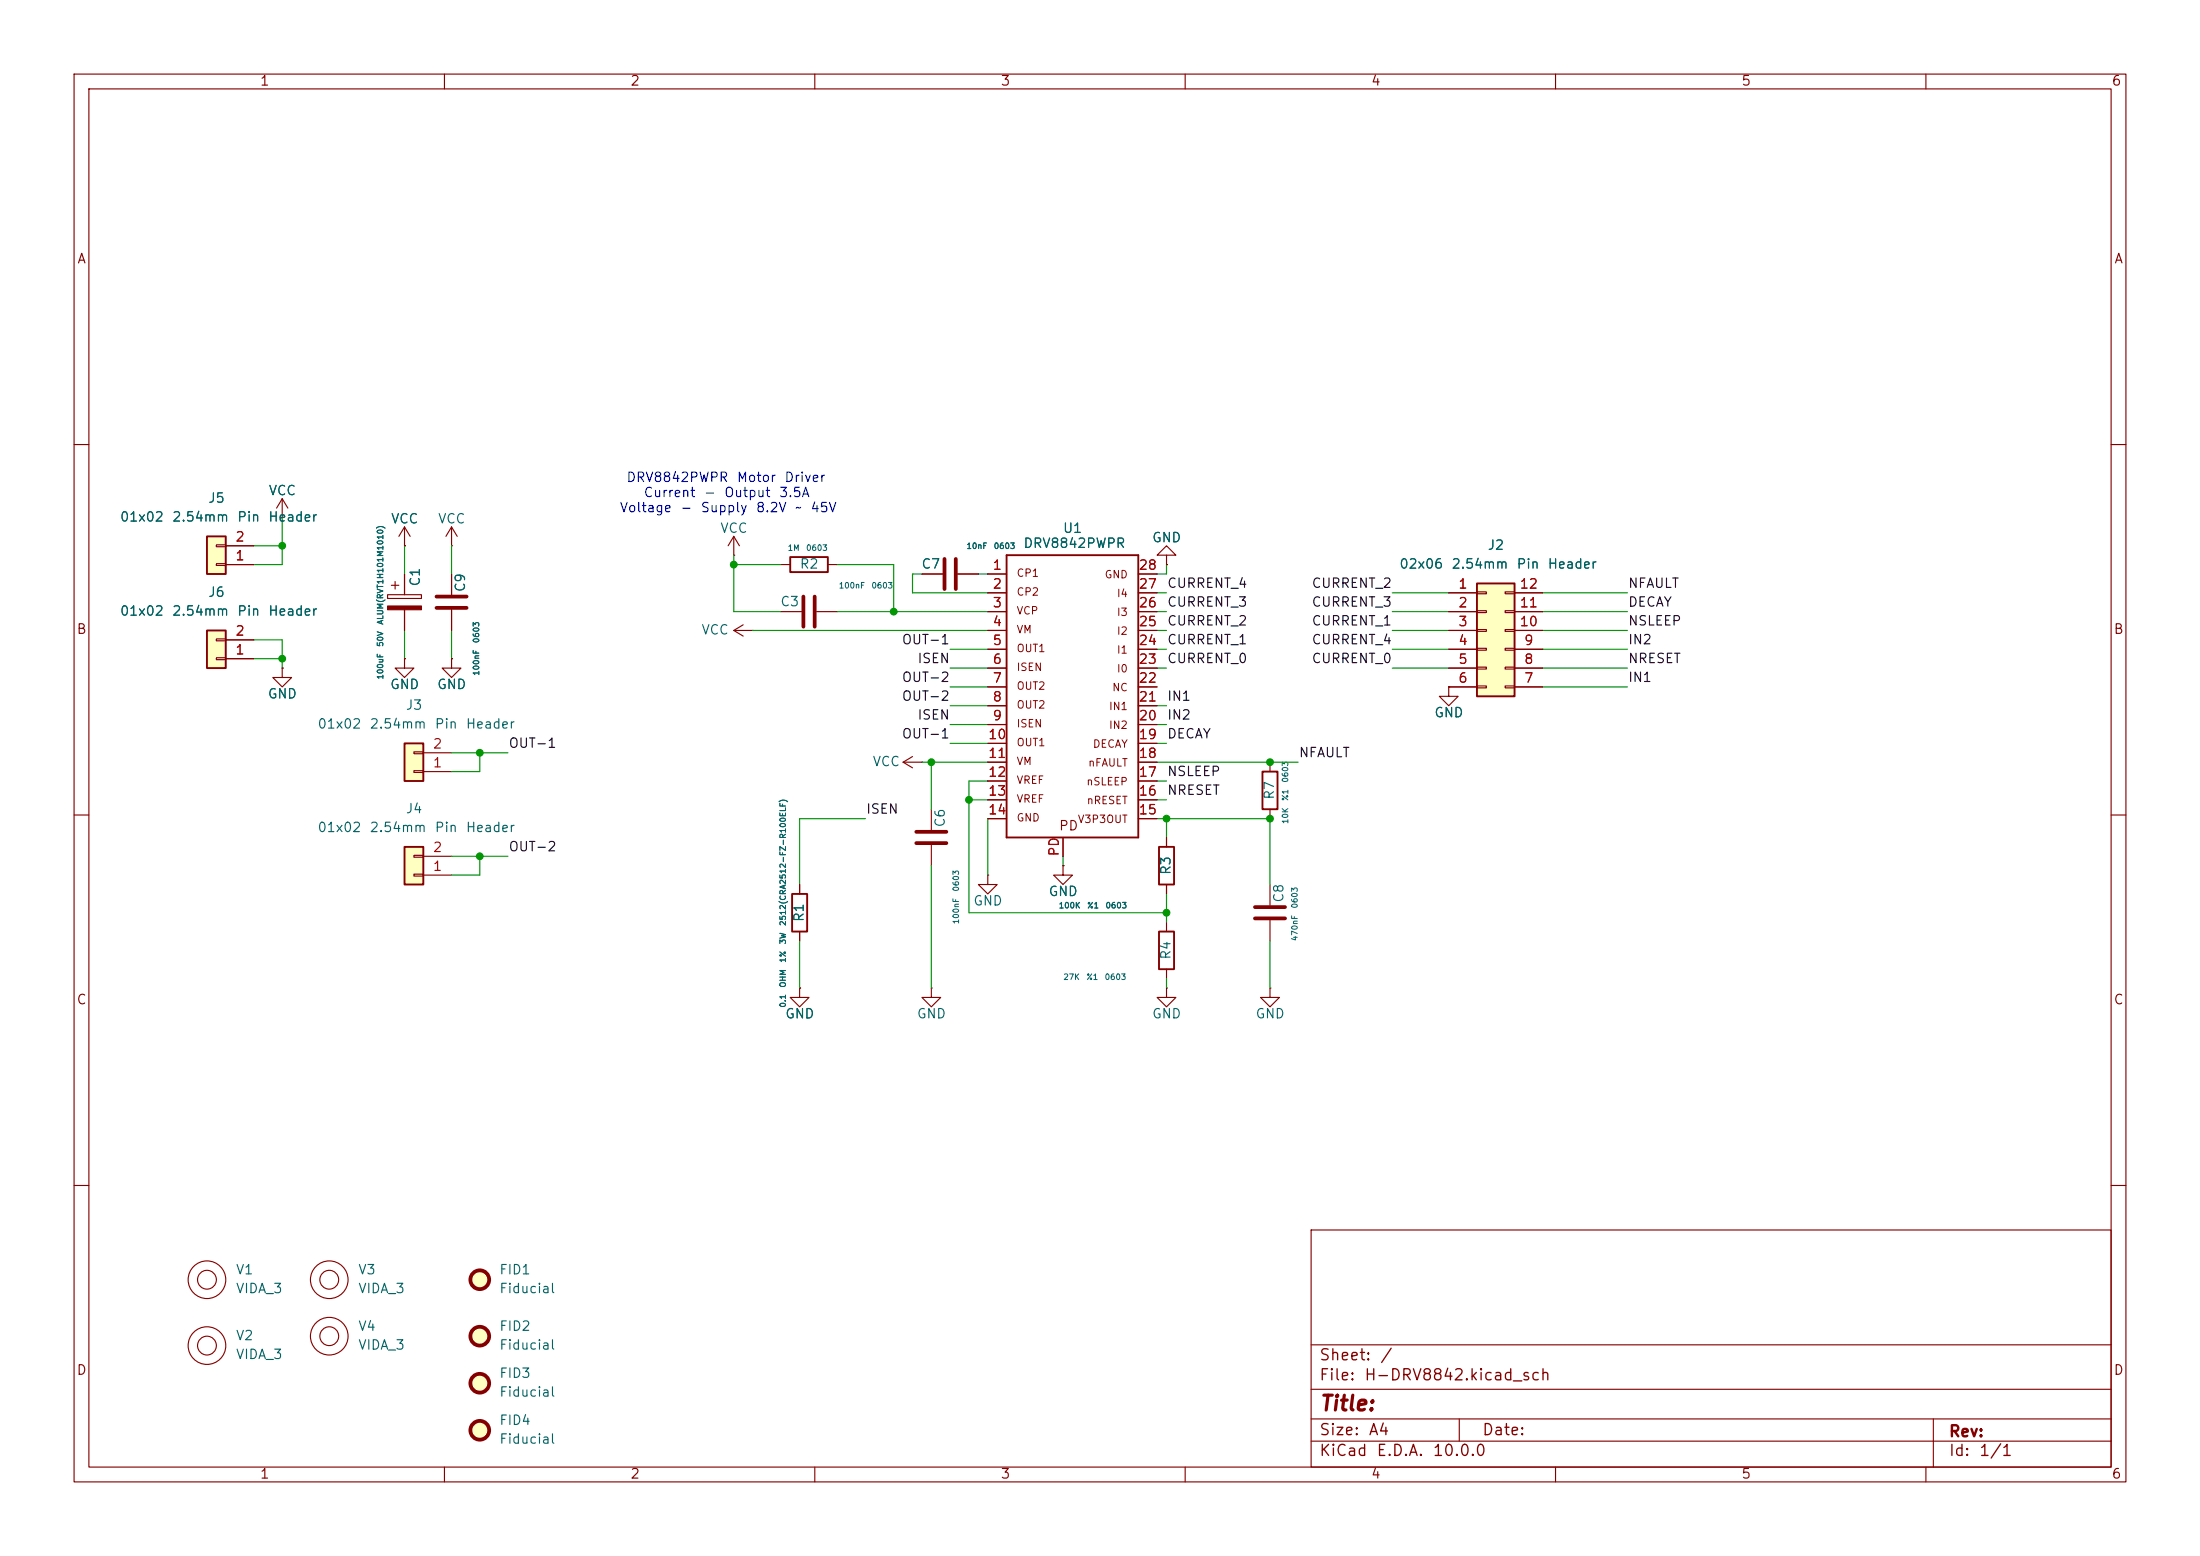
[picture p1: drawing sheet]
<svg xmlns="http://www.w3.org/2000/svg" width="297mm" height="210mm" viewBox="0 0 297 210" stroke-linecap="round" stroke-linejoin="round" font-family="sans-serif">
<g fill="none" stroke="#840000" stroke-width=".15">
<path d="M10 10h277v190h-277zM12 12h273v186h-273zM60 10v2M110 10v2M160 10v2M210 10v2M260 10v2M10 60h2M38.1 69.9h.1M38.1 67.3l-.8 1.3M38.1 67.3l.8 1.3M38.1 67.3v2.6"/>
<path d="M105.4 76.2h1.3M111.8 76.2h1.2M285 60h2M61 88.9v1.3h1.2l-1.2 1.2-1.3-1.2h1.3M61 88.9h.1M10 110h2M133.3 118.1v1.3h1.3l-1.3 1.3-1.2-1.3h1.2M133.3 118.1h.1M285 110h2M10 160h2M177 166h108v32h-108zM285 160h2"/>
<path d="M60 198v2M110 198v2M160 198v2M177 194.5h108M177 191.5h108M177 187.5h108M177 181.5h108M197 191.5v3M210 198v2M260 198v2M261 191.5v6.5"/>
<circle cx="27.9" cy="181.6" r="2.54"/>
<circle cx="27.9" cy="181.6" r="1.27"/>
</g>
<path d="M106.7 75.2h5.1v2h-5.1z" fill="none" stroke="#840000" stroke-width=".25"/>
<path d="M27.9 72.4h2.6v5.1h-2.6z" fill="#ffffc2"/>
<path d="M27.9 72.4h2.6v5.1h-2.6z" fill="none" stroke="#840000" stroke-width=".25"/>
<path d="M29.2 76.1h1.3v.2h-1.3zM29.2 73.5h1.3v.3h-1.3zM30.5 76.2h3.8M30.5 73.7h3.8" fill="none" stroke="#840000" stroke-width=".15"/>
<path d="M27.9 85.1h2.6v5.1h-2.6z" fill="#ffffc2"/>
<path d="M135.9 74.9h17.8v38.1h-17.8zM27.9 85.1h2.6v5.1h-2.6zM156.5 114.3h2v5.1h-2zM170.4 104.1h2.1v5.1h-2.1zM156.5 125.7h2v5.1h-2z" fill="none" stroke="#840000" stroke-width=".25"/>
<g fill="none" stroke="#840000" stroke-width=".15">
<path d="M52.8 79h1M53.3 78.5v1M54.6 73.7h.1M54.6 71.1v2.6M54.6 77.5v2.8M54.6 71.1l-.8 1.3M54.6 71.1l.8 1.3M61 73.7h.1M61 71.1v2.6M61 77.5v2.8M61 71.1l-.8 1.3M61 71.1l.7 1.3"/>
<path d="M99.1 74.9h.1M99.1 72.4l-.8 1.3M99.1 72.4l.7 1.3M99.1 72.4v2.5M124.5 77.5h2.8M129.3 77.5h2.8M133.3 77.5h2.6M153.7 77.5h2.5M157.5 74.9h1.2l-1.2-1.2-1.3 1.2h1.3v1.3M157.5 76.2h.1M29.2 88.8h1.3v.2h-1.3zM29.2 86.2h1.3v.3h-1.3z"/>
<path d="M30.5 88.9h3.8M30.5 86.4h3.8M52.3 80.3h4.6v.5h-4.6zM54.6 88.9v1.3h1.3l-1.3 1.2-1.3-1.2h1.3M54.6 88.9h.1M54.6 82.3v2.8M61 82.3v2.8M99.1 85.1l1.2 .8M99.1 85.1h2.5M100.3 84.3l-1.2 .8M101.6 85.1h.1M105.4 82.6h2.8"/>
<path d="M110.2 82.6h2.8M133.3 85.1h2.6M133.3 82.6h2.6M133.3 80h2.6M133.3 87.6h2.6M133.3 90.2h2.6M133.3 92.7h2.6M133.3 95.3h2.6M133.3 97.8h2.6M153.7 85.1h2.5M153.7 82.6h2.5M153.7 80h2.5"/>
<path d="M153.7 87.6h2.5M153.7 90.2h2.5M153.7 92.7h2.5M153.7 95.3h2.5M153.7 97.8h2.5M125.7 109.2v2.8M125.7 114v2.8M133.3 100.3h2.6M133.3 102.9h2.6M133.3 105.4h2.6M133.3 108h2.6M133.3 110.5h2.6"/>
<path d="M143.5 116.8v1.3h1.3l-1.3 1.3-1.3-1.3h1.3M143.5 116.8h.1M143.5 113v2.6M153.7 100.3h2.5M153.7 102.9h2.5M153.7 105.4h2.5M153.7 108h2.5M153.7 110.5h2.5M157.5 113v1.3M157.5 119.4v1.3M171.4 102.9v1.2M171.4 109.2v1.3"/>
<path d="M171.4 119.4v2.8M157.5 133.4v1.2h1.2l-1.2 1.3-1.3-1.3h1.3M157.5 133.4h.1M157.5 124.5v1.2M157.5 130.8v1.3M171.4 133.4v1.2h1.3l-1.3 1.3-1.2-1.3h1.2M171.4 133.4h.1M171.4 124.2v2.8"/>
</g>
<path d="M52.3 81.8h4.6v.5h-4.6z" fill="#840000" stroke="#840000" stroke-width=".15"/>
<path d="M127.5 75.4v4.1M129 75.4v4.1M58.9 80.5h4.1M58.9 82h4.1M108.5 80.5v4.1M110 80.5v4.1M123.7 112.3h4.1M123.7 113.8h4.1M169.4 122.4h4.1M169.4 124h4.1" fill="none" stroke="#840000" stroke-width=".51"/>
<path d="M199.4 78.7h5.1v15.3h-5.1z" fill="#ffffc2"/>
<path d="M199.4 78.7h5.1v15.3h-5.1z" fill="none" stroke="#840000" stroke-width=".25"/>
<g fill="none" stroke="#840000" stroke-width=".15">
<path d="M199.4 79.9h1.3v.2h-1.3zM203.2 79.9h1.3v.2h-1.3zM195.6 80h3.8M195.6 82.6h3.8M195.6 85.1h3.8M195.6 87.6h3.8M195.6 90.2h3.8M195.6 92.7h3.8M199.4 82.4h1.3v.3h-1.3zM199.4 85h1.3v.2h-1.3zM199.4 87.5h1.3v.3h-1.3zM199.4 90h1.3v.3h-1.3z"/>
<path d="M199.4 92.6h1.3v.2h-1.3zM203.2 82.4h1.3v.3h-1.3zM203.2 85h1.3v.2h-1.3zM203.2 87.5h1.3v.3h-1.3zM203.2 90h1.3v.3h-1.3zM203.2 92.6h1.3v.2h-1.3zM204.5 80h3.8M204.5 82.6h3.8M204.5 85.1h3.8M204.5 87.6h3.8M204.5 90.2h3.8M204.5 92.7h3.8"/>
</g>
<path d="M54.6 114.3h2.5v5.1h-2.5z" fill="#ffffc2"/>
<path d="M54.6 114.3h2.5v5.1h-2.5zM106.9 120.7h2.1v5h-2.1z" fill="none" stroke="#840000" stroke-width=".25"/>
<g fill="none" stroke="#840000" stroke-width=".15">
<path d="M38.1 90.2v1.2h1.3l-1.3 1.3-1.3-1.3h1.3M38.1 90.2h.1M195.6 92.7v1.3h1.2l-1.2 1.3-1.3-1.3h1.3M195.6 92.7h.1M55.9 118h1.2v.2h-1.2zM55.9 115.4h1.2v.3h-1.2zM57.1 118.1h3.9M57.1 115.6h3.9M107.9 119.4v1.3M121.9 102.9l1.3 .7M121.9 102.9h2.6M123.2 102.1l-1.3 .8"/>
<path d="M124.5 102.9h.1M107.9 133.4v1.2h1.3l-1.3 1.3-1.2-1.3h1.2M107.9 133.4h.1M107.9 125.7v1.3M125.7 133.4v1.2h1.3l-1.3 1.3-1.2-1.3h1.2M125.7 133.4h.1"/>
<circle cx="27.9" cy="172.7" r="2.54"/>
<circle cx="27.9" cy="172.7" r="1.27"/>
</g>
<path d="M54.6 100.3h2.5v5.1h-2.5z" fill="#ffffc2"/>
<path d="M54.6 100.3h2.5v5.1h-2.5z" fill="none" stroke="#840000" stroke-width=".25"/>
<g fill="none" stroke="#840000" stroke-width=".15">
<path d="M30.5 76.2h3.8M30.5 73.7h3.8M38.1 69.9h.1M54.6 73.7h.1M54.6 77.5v2.8M61 77.5v2.8M124.5 77.5h2.8M129.3 77.5h2.8M133.3 77.5h2.6M153.7 77.5h2.5M157.5 76.2h.1M30.5 88.9h3.8"/>
<path d="M30.5 86.4h3.8M38.1 90.2h.1M54.6 88.9h.1M54.6 82.3v2.8M61 88.9h.1M61 82.3v2.8M133.3 80h2.6M133.3 82.6h2.6M133.3 85.1h2.6M133.3 87.6h2.6M133.3 90.2h2.6M133.3 92.7h2.6"/>
<path d="M133.3 95.3h2.6M133.3 97.8h2.6M153.7 80h2.5M153.7 82.6h2.5M153.7 85.1h2.5M153.7 87.6h2.5M153.7 90.2h2.5M153.7 92.7h2.5M153.7 95.3h2.5M153.7 97.8h2.5M195.6 92.7h.1M195.6 80h3.8"/>
<path d="M195.6 82.6h3.8M195.6 85.1h3.8M195.6 87.6h3.8M195.6 90.2h3.8M195.6 92.7h3.8M204.5 80h3.8M204.5 82.6h3.8M204.5 85.1h3.8M204.5 87.6h3.8M204.5 90.2h3.8M204.5 92.7h3.8M55.9 104h1.2v.3h-1.2z"/>
<path d="M55.9 101.5h1.2v.2h-1.2zM57.1 104.1h3.9M57.1 101.6h3.9M107.9 119.4v1.3M133.3 100.3h2.6M133.3 102.9h2.6M133.3 105.4h2.6M133.3 108h2.6M133.3 110.5h2.6M143.5 116.8h.1M143.5 113v2.6M153.7 100.3h2.5"/>
<path d="M153.7 102.9h2.5M153.7 105.4h2.5M153.7 108h2.5M153.7 110.5h2.5M157.5 113v1.3M157.5 119.4v1.3M107.9 133.4h.1M107.9 125.7v1.3"/>
<circle cx="44.4" cy="172.7" r="2.54"/>
<circle cx="44.4" cy="172.7" r="1.27"/>
<circle cx="44.4" cy="180.3" r="2.54"/>
<circle cx="44.4" cy="180.3" r="1.27"/>
</g>
<g fill="#ffffc2" stroke="#ffffc2" stroke-width=".14">
<circle cx="64.8" cy="172.7" r="1.27"/>
<circle cx="64.8" cy="180.3" r="1.27"/>
<circle cx="64.8" cy="186.7" r="1.27"/>
<circle cx="64.8" cy="193" r="1.27"/>
</g>
<g fill="none" stroke="#840000" stroke-width=".51">
<circle cx="64.8" cy="172.7" r="1.27"/>
<circle cx="64.8" cy="186.7" r="1.27"/>
<circle cx="64.8" cy="193" r="1.27"/>
<circle cx="64.8" cy="180.3" r="1.27"/>
</g>
<g fill="none" stroke="#009600" stroke-width=".15">
<path d="M34.3 73.7h3.8M38.1 69.9v6.3h-3.8M54.6 73.7v3.8M61 73.7v3.8M99.1 74.9v7.7h6.3M99.1 76.2h6.3M113 76.2h7.6v6.4M124.5 77.5h-1.3v2.5h10.1M132.1 77.5h1.2M157.5 76.2v1.3h-1.3M34.3 86.4h3.8v3.8M34.3 88.9h3.8"/>
<path d="M54.6 85.1v3.8M61 85.1v3.8M101.6 85.1h31.7M113 82.6h20.3M128.3 90.2h5M128.3 87.6h5M128.3 97.8h5M128.3 92.7h5M128.3 95.3h5M156.2 82.6h1.3M156.2 90.2h1.3M156.2 87.6h1.3"/>
<path d="M156.2 97.8h1.3M156.2 80h1.3M156.2 85.1h1.3M156.2 95.3h1.3M188 82.6h7.6M188 90.2h7.6M188 87.6h7.6M188 80h7.6M188 85.1h7.6M208.3 82.6h11.4M208.3 90.2h11.4M208.3 87.6h11.4"/>
<path d="M208.3 80h11.4M208.3 92.7h11.4M208.3 85.1h11.4M61 101.6h7.6M61 115.6h7.6M64.8 101.6v2.5h-3.8M64.8 115.6v2.5h-3.8M116.8 110.5h-8.9v8.9M124.5 102.9h8.8M125.7 102.9v6.3M125.7 116.8v16.6M128.3 100.3h5"/>
<path d="M130.8 108h2.5M133.3 110.5v7.6M133.3 105.4h-2.5v17.8h26.7M143.5 115.6v1.2M156.2 102.9h19.1M156.2 105.4h1.3M156.2 110.5h15.2v8.9M156.2 100.3h1.3M156.2 108h1.3M157.5 110.5v2.5M107.9 127v6.4M157.5 120.7v3.8"/>
<path d="M157.5 132.1v1.3M171.4 127v6.4"/>
</g>
<g fill="#009600" stroke="#009600" stroke-width=".14">
<circle cx="38.1" cy="88.9" r=".46"/>
<circle cx="64.8" cy="115.6" r=".46"/>
<circle cx="38.1" cy="73.7" r=".46"/>
<circle cx="171.4" cy="110.5" r=".46"/>
<circle cx="157.5" cy="123.2" r=".46"/>
<circle cx="157.5" cy="110.5" r=".46"/>
<circle cx="171.4" cy="102.9" r=".46"/>
<circle cx="99.1" cy="76.2" r=".46"/>
<circle cx="120.6" cy="82.6" r=".46"/>
<circle cx="64.8" cy="101.6" r=".46"/>
<circle cx="130.8" cy="108" r=".46"/>
<circle cx="125.7" cy="102.9" r=".46"/>
</g>
<text font-size="2" fill="#840000" x="178" y="190.9">Title:</text>
<g font-size="1.5" fill="#840000">
<text x="178" y="184">Sheet:</text>
<text x="186.2" y="184">/</text>
<text x="178" y="186.7">File:</text>
<text x="184.1" y="186.7">H-DRV8842.kicad_sch</text>
<text x="178" y="196.9">KiCad</text>
<text x="178" y="194.1">Size:</text>
<text x="184.7" y="194.1">A4</text>
<text x="185.7" y="196.9">E.D.A.</text>
<text x="193.3" y="196.9">10.0.0</text>
<text x="200" y="194.1">Date:</text>
<text x="263" y="194.3">Rev:</text>
<text x="263" y="196.9">Id:</text>
<text x="267.1" y="196.9">1/1</text>
</g>
<g font-size="1.3" fill="#840000">
<text x="35" y="11.9">1</text>
<text x="85" y="11.9">2</text>
<text x="135" y="11.9">3</text>
<text x="185" y="11.9">4</text>
<text x="235" y="11.9">5</text>
<text x="285" y="11.9">6</text>
<text x="10.3" y="35.9">A</text>
<text x="285.3" y="35.9">A</text>
<text x="10.3" y="85.9">B</text>
<text x="285.3" y="85.9">B</text>
<text x="142.9" y="112.4">PD</text>
<text x="10.3" y="135.9">C</text>
<text x="285.3" y="135.9">C</text>
<text x="10.3" y="185.9">D</text>
<text x="285.3" y="185.9">D</text>
<text x="35" y="199.9">1</text>
<text x="85" y="199.9">2</text>
<text x="135" y="199.9">3</text>
<text x="185" y="199.9">4</text>
<text x="235" y="199.9">5</text>
<text x="285" y="199.9">6</text>
</g>
<g font-size="1.3" fill="#0000c2">
<text x="84.5" y="65.4">DRV8842PWPR</text>
<text x="99.4" y="65.4">Motor</text>
<text x="105.8" y="65.4">Driver</text>
<text x="83.6" y="69.5">Voltage</text>
<text x="86.8" y="67.4">Current</text>
<text x="91.8" y="69.5">-</text>
<text x="94.5" y="69.5">Supply</text>
<text x="94.9" y="67.4">-</text>
<text x="97.7" y="67.4">Output</text>
<text x="102" y="69.5">8.2V</text>
<text x="105.1" y="67.4">3.5A</text>
<text x="107.2" y="69.5">~</text>
<text x="109.3" y="69.5">45V</text>
</g>
<g font-size="1.3" fill="#006464">
<text x="16.1" y="70.7">01x02</text>
<text x="23.1" y="70.7">2.54mm</text>
<text x="28" y="68.2">J5</text>
<text x="31.9" y="70.7">Pin</text>
<text x="36.1" y="70.7">Header</text>
<text x="36.2" y="67.2">VCC</text>
<text x="52.7" y="71">VCC</text>
<text x="59" y="71">VCC</text>
<text x="97.1" y="72.2">VCC</text>
<text x="107.9" y="77.1">R2</text>
<text x="124.3" y="77.1">C7</text>
<text x="138.1" y="74.3">DRV8842PWPR</text>
<text x="143.4" y="72.2">U1</text>
<text x="155.4" y="73.5">GND</text>
<text x="188.8" y="77.1">02x06</text>
<text x="195.9" y="77.1">2.54mm</text>
<text x="200.7" y="74.5">J2</text>
<text x="204.7" y="77.1">Pin</text>
<text x="208.8" y="77.1">Header</text>
<text x="16.1" y="83.4">01x02</text>
<text x="23.1" y="83.4">2.54mm</text>
<text x="28" y="80.9">J6</text>
<text x="31.9" y="83.4">Pin</text>
<text x="36.1" y="83.4">Header</text>
<text x="57" y="79.2" transform="rotate(-90 57 79.2)">C1</text>
<text x="63.1" y="80" transform="rotate(-90 63.1 80)">C9</text>
<text x="105.3" y="82.1">C3</text>
<text x="94.6" y="86">VCC</text>
<text x="36.1" y="94.6">GND</text>
<text x="52.6" y="93.3">GND</text>
<text x="58.9" y="93.3">GND</text>
<text x="42.8" y="98.7">01x02</text>
<text x="49.8" y="98.7">2.54mm</text>
<text x="54.7" y="96.1">J3</text>
<text x="58.6" y="98.7">Pin</text>
<text x="62.8" y="98.7">Header</text>
<text x="193.5" y="97.1">GND</text>
<text x="117.7" y="103.7">VCC</text>
<text x="42.8" y="112.6">01x02</text>
<text x="49.8" y="112.6">2.54mm</text>
<text x="54.7" y="110.1">J4</text>
<text x="58.6" y="112.6">Pin</text>
<text x="62.8" y="112.6">Header</text>
<text x="127.9" y="111.8" transform="rotate(-90 127.9 111.8)">C6</text>
<text x="172.3" y="108" transform="rotate(-90 172.3 108)">R7</text>
<text x="158.3" y="118.2" transform="rotate(-90 158.3 118.2)">R3</text>
<text x="108.8" y="124.5" transform="rotate(-90 108.8 124.5)">R1</text>
<text x="131.3" y="122.5">GND</text>
<text x="141.5" y="121.3">GND</text>
<text x="173.6" y="121.9" transform="rotate(-90 173.6 121.9)">C8</text>
<text x="158.3" y="129.6" transform="rotate(-90 158.3 129.6)">R4</text>
<text x="105.9" y="137.8">GND</text>
<text x="123.7" y="137.8">GND</text>
<text x="155.4" y="137.8">GND</text>
<text x="169.4" y="137.8">GND</text>
<text x="31.8" y="172.3">V1</text>
<text x="48.3" y="172.3">V3</text>
<text x="67.3" y="172.3">FID1</text>
<text x="31.8" y="174.9">VIDA_3</text>
<text x="48.3" y="179.9">V4</text>
<text x="48.3" y="174.9">VIDA_3</text>
<text x="67.3" y="179.9">FID2</text>
<text x="67.3" y="174.9">Fiducial</text>
<text x="31.8" y="181.2">V2</text>
<text x="31.8" y="183.7">VIDA_3</text>
<text x="48.3" y="182.5">VIDA_3</text>
<text x="67.3" y="182.5">Fiducial</text>
<text x="67.3" y="186.3">FID3</text>
<text x="67.3" y="188.8">Fiducial</text>
<text x="67.3" y="192.6">FID4</text>
<text x="67.3" y="195.2">Fiducial</text>
</g>
<g font-size="1.3" fill="#a90000">
<text x="31.7" y="75.9">1</text>
<text x="31.7" y="73.4">2</text>
<text x="133.9" y="77.2">1</text>
<text x="153.6" y="77.2">28</text>
<text x="133.9" y="79.8">2</text>
<text x="133.9" y="82.3">3</text>
<text x="153.6" y="82.3">26</text>
<text x="153.6" y="79.8">27</text>
<text x="196.8" y="79.8">1</text>
<text x="196.8" y="82.3">2</text>
<text x="205.1" y="82.3">11</text>
<text x="205.1" y="79.8">12</text>
<text x="31.7" y="88.6">1</text>
<text x="31.7" y="86.1">2</text>
<text x="133.9" y="84.8">4</text>
<text x="133.9" y="87.4">5</text>
<text x="133.9" y="89.9">6</text>
<text x="153.6" y="89.9">23</text>
<text x="153.6" y="87.4">24</text>
<text x="153.6" y="84.8">25</text>
<text x="196.8" y="84.8">3</text>
<text x="196.8" y="87.4">4</text>
<text x="196.8" y="89.9">5</text>
<text x="205.1" y="84.8">10</text>
<text x="205.7" y="89.9">8</text>
<text x="205.7" y="87.4">9</text>
<text x="133.9" y="92.5">7</text>
<text x="133.9" y="95">8</text>
<text x="153.6" y="95">21</text>
<text x="153.6" y="92.5">22</text>
<text x="196.8" y="92.5">6</text>
<text x="205.7" y="92.5">7</text>
<text x="58.3" y="101.3">2</text>
<text x="133.3" y="100.1">10</text>
<text x="133.9" y="97.5">9</text>
<text x="153.6" y="100.1">19</text>
<text x="153.6" y="97.5">20</text>
<text x="58.3" y="103.9">1</text>
<text x="133.3" y="102.6">11</text>
<text x="133.3" y="105.2">12</text>
<text x="133.3" y="107.7">13</text>
<text x="153.6" y="107.7">16</text>
<text x="153.6" y="105.2">17</text>
<text x="153.6" y="102.6">18</text>
<text x="133.3" y="110.2">14</text>
<text x="153.6" y="110.2">15</text>
<text x="58.3" y="117.9">1</text>
<text x="58.3" y="115.3">2</text>
<text x="143.3" y="115.7" transform="rotate(-90 143.3 115.7)">PD</text>
</g>
<g font-size="1.3" fill="#0f0f0f">
<text x="157.5" y="82.2">CURRENT_3</text>
<text x="157.5" y="79.7">CURRENT_4</text>
<text x="177" y="79.7">CURRENT_2</text>
<text x="177" y="82.2">CURRENT_3</text>
<text x="219.7" y="82.2">DECAY</text>
<text x="219.7" y="79.7">NFAULT</text>
<text x="121.7" y="87.3">OUT-1</text>
<text x="123.8" y="89.8">ISEN</text>
<text x="157.5" y="87.3">CURRENT_1</text>
<text x="157.5" y="89.8">CURRENT_0</text>
<text x="157.5" y="84.7">CURRENT_2</text>
<text x="177" y="87.3">CURRENT_4</text>
<text x="177" y="84.7">CURRENT_1</text>
<text x="177" y="89.8">CURRENT_0</text>
<text x="219.7" y="89.8">NRESET</text>
<text x="219.7" y="87.3">IN2</text>
<text x="219.7" y="84.7">NSLEEP</text>
<text x="121.7" y="94.9">OUT-2</text>
<text x="121.7" y="92.4">OUT-2</text>
<text x="157.5" y="94.9">IN1</text>
<text x="219.7" y="92.4">IN1</text>
<text x="68.6" y="101.3">OUT-1</text>
<text x="121.7" y="100">OUT-1</text>
<text x="123.8" y="97.4">ISEN</text>
<text x="157.5" y="100">DECAY</text>
<text x="157.5" y="97.4">IN2</text>
<text x="157.5" y="107.6">NRESET</text>
<text x="157.5" y="105.1">NSLEEP</text>
<text x="175.3" y="102.5">NFAULT</text>
<text x="116.8" y="110.1">ISEN</text>
<text x="68.6" y="115.2">OUT-2</text>
</g>
<g font-size="1" fill="#840000">
<text x="137.2" y="78.1">CP1</text>
<text x="137.2" y="80.6">CP2</text>
<text x="137.2" y="83.2">VCP</text>
<text x="149" y="78.3">GND</text>
<text x="150.7" y="80.8">I4</text>
<text x="150.7" y="83.4">I3</text>
<text x="137.2" y="85.7">VM</text>
<text x="137.2" y="88.3">OUT1</text>
<text x="150.7" y="85.9">I2</text>
<text x="150.7" y="88.5">I1</text>
<text x="137.2" y="90.8">ISEN</text>
<text x="137.2" y="93.3">OUT2</text>
<text x="137.2" y="95.9">OUT2</text>
<text x="150.1" y="93.5">NC</text>
<text x="150.7" y="91">I0</text>
<text x="137.2" y="98.4">ISEN</text>
<text x="137.2" y="101">OUT1</text>
<text x="147.5" y="101.2">DECAY</text>
<text x="149.6" y="96.1">IN1</text>
<text x="149.6" y="98.6">IN2</text>
<text x="137.2" y="103.5">VM</text>
<text x="137.2" y="106">VREF</text>
<text x="146.6" y="106.2">nSLEEP</text>
<text x="146.8" y="103.7">nFAULT</text>
<text x="137.2" y="108.6">VREF</text>
<text x="137.2" y="111.1">GND</text>
<text x="145.4" y="111.3">V3P3OUT</text>
<text x="146.6" y="108.8">nRESET</text>
</g>
<g font-size=".8" fill="#006464">
<text x="106.3" y="74.5">1M</text>
<text x="108.8" y="74.5">0603</text>
<text x="130.4" y="74.3">10nF</text>
<text x="134.1" y="74.3">0603</text>
<text x="113.2" y="79.6">100nF</text>
<text x="117.6" y="79.6">0603</text>
<text x="51.9" y="87.4" transform="rotate(-90 51.9 87.4)">50V</text>
<text x="51.9" y="84.4" transform="rotate(-90 51.9 84.4)">ALUM(RVT1H101M1010)</text>
<text x="64.9" y="86.9" transform="rotate(-90 64.9 86.9)">0603</text>
<text x="51.9" y="91.8" transform="rotate(-90 51.9 91.8)">100uF</text>
<text x="64.9" y="91.3" transform="rotate(-90 64.9 91.3)">100nF</text>
<text x="174.1" y="105.7" transform="rotate(-90 174.1 105.7)">0603</text>
<text x="174.1" y="111.3" transform="rotate(-90 174.1 111.3)">10K</text>
<text x="174.1" y="108.2" transform="rotate(-90 174.1 108.2)">%1</text>
<text x="106.3" y="125" transform="rotate(-90 106.3 125)">2512(CRA2512-FZ-R100ELF)</text>
<text x="129.6" y="124.8" transform="rotate(-90 129.6 124.8)">100nF</text>
<text x="129.6" y="120.4" transform="rotate(-90 129.6 120.4)">0603</text>
<text x="142.9" y="122.8">100K</text>
<text x="146.7" y="122.8">%1</text>
<text x="149.2" y="122.8">0603</text>
<text x="175.4" y="122.7" transform="rotate(-90 175.4 122.7)">0603</text>
<text x="106.3" y="130" transform="rotate(-90 106.3 130)">1%</text>
<text x="106.3" y="127.5" transform="rotate(-90 106.3 127.5)">3W</text>
<text x="175.4" y="127.1" transform="rotate(-90 175.4 127.1)">470nF</text>
<text x="106.3" y="136.1" transform="rotate(-90 106.3 136.1)">0.1</text>
<text x="106.3" y="133.4" transform="rotate(-90 106.3 133.4)">OHM</text>
<text x="143.5" y="132.4">27K</text>
<text x="146.6" y="132.4">%1</text>
<text x="149.1" y="132.4">0603</text>
</g>
</svg>
